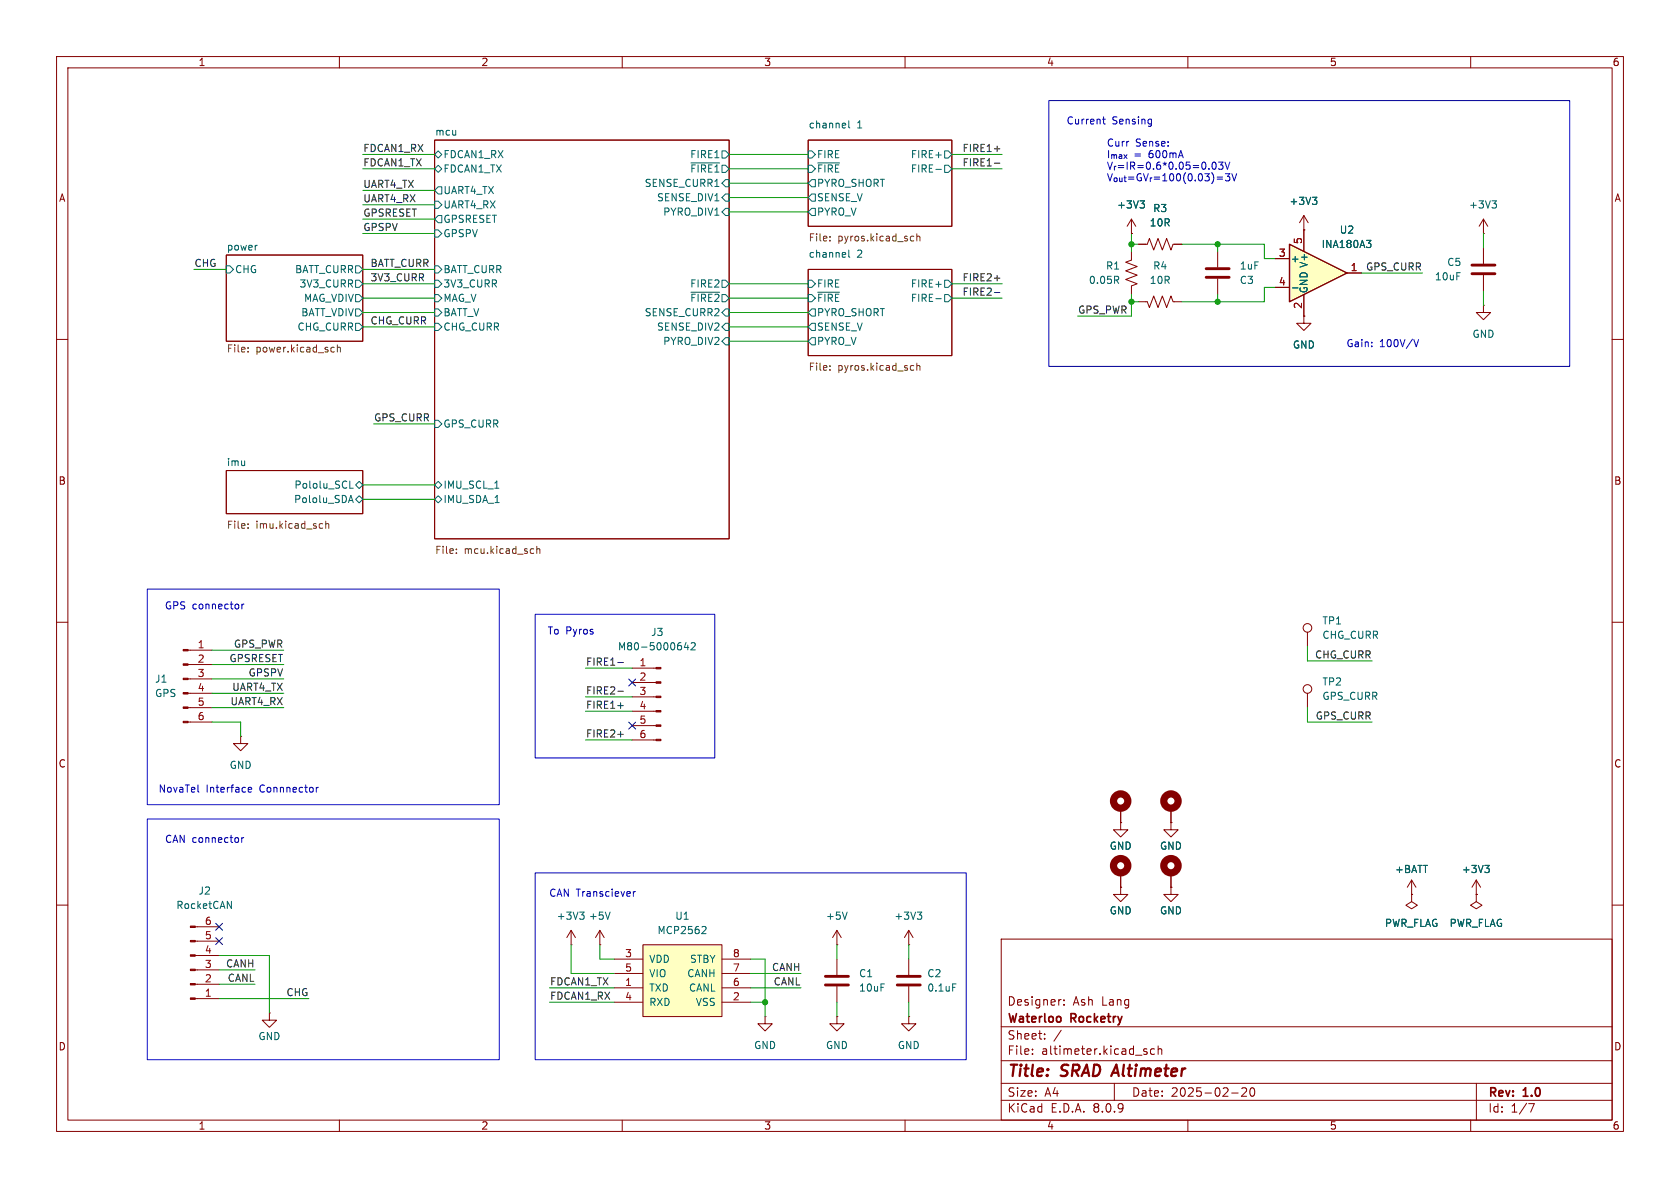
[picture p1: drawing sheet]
<svg xmlns="http://www.w3.org/2000/svg" width="297mm" height="210mm" viewBox="0 0 297 210" stroke-linecap="round" stroke-linejoin="round" font-family="sans-serif">
<g fill="none" stroke="#840000" stroke-width=".18">
<path d="M10 10h277v190h-277zM12 12h273v186h-273zM60 10v2M110 10v2M160 10v2M210 10v2M260 10v2M76.8 24.8h52.1v70.5h-52.1zM142.9 24.8h25.4v15.2h-25.4zM40 45.1h24.1v15.2h-24.1zM142.9 47.6h25.4v15.3h-25.4zM10 60h2"/>
<path d="M285 60h2M40 83.2h24.1v7.6h-24.1zM10 110h2M285 110h2M10 160h2M135.3 179.7v1.3h1.2l-1.2 1.2-1.3-1.2h1.3M135.3 179.7h.1M148 169.5v2.8M148 174.4v2.8M177 166h108v32h-108zM187.5 176.7h.1M188.1 177.6v.1"/>
<path d="M188.1 176.8v.1M285 160h2M60 198v2M110 198v2M160 198v2M177 194.5h108M177 191.5h108M177 187.5h108M177 181.5h108M182.5 186.3v.1M182.5 185.5v.1M184.7 183.6v.1"/>
<path d="M184.7 182.8v.1M187.6 182.1l-1.3 2M197 191.5v3M202.4 185.9l.3 .1 .1 .2-.2 .2h-.3M202.4 185.4l.3 .1M204.1 185.5l-.4-.1-.3 .3v.4l.1 .2h.6M204.7 185.5l.3-.1 .3 .1 .1 .9M204.7 184.9v1.5M210 198v2M217.7 193.2h1.2M219.5 192.4l.6-.1 .2 .1 .1 .3-.9 1.1h.9M221.1 192.4l.2-.1a.81 .81 0 0 1 .6 .6 .81 .81 0 0 1-.3 .8l-.1 .1a.81 .81 0 0 1-.4-1.4z"/>
<path d="M260 198v2M261 191.5v6.5M270.2 195.1h1l-.6 1.5"/>
</g>
<g fill="none" stroke="#006464" stroke-width=".18">
<path d="M76.8 27.3l.7-.6 .6 .6-.6 .6zM76.8 29.8l.7-.6 .6 .6-.6 .7zM76.8 35.6h.7l.6 .6-.6 .6h-.7zM77.5 33h.6v1.3h-.6l-.7-.6zM77.5 38.1h.6v1.3h-.6l-.7-.7zM122.1 28.8h5.1M127.6 26.7h.7l.6 .6-.6 .6h-.7zM128.3 34.3h.6v1.3h-.6l-.7-.7zM128.3 31.8h.6v1.2h-.6l-.7-.6zM128.3 36.8h.6v1.3h-.6l-.7-.6zM142.9 29.2h.6l.6 .6-.6 .7h-.6zM142.9 26.7h.6l.6 .6-.6 .6h-.6z"/>
<path d="M142.9 34.9l.6-.6h.6v1.3h-.6zM142.9 32.4l.6-.6h.6v1.2h-.6zM143.5 36.8h.6v1.3h-.6l-.6-.6zM144.6 28.8h3.8M150.1 21.3v1.1l.1 .2M165.4 29.9h1M167 26.7h.6l.7 .6-.7 .6h-.6zM167 29.2h.6l.7 .6-.7 .7h-.6zM40 47h.6l.7 .6-.7 .7h-.6zM45.4 43.4h.1M62.9 47h.6l.6 .6-.6 .7h-.6zM62.9 49.5h.6l.6 .7-.6 .6h-.6z"/>
<path d="M62.9 52.1h.6l.6 .6-.6 .6h-.6zM62.9 54.6h.6l.6 .6-.6 .7h-.6zM62.9 57.2h.6l.6 .6-.6 .6h-.6zM76.8 57.2h.7l.6 .6-.6 .6h-.7zM76.8 40.6h.7l.6 .7-.6 .6h-.7zM76.8 52.1h.7l.6 .6-.6 .6h-.7zM76.8 54.6h.7l.6 .6-.6 .7h-.7zM76.8 47h.7l.6 .6-.6 .7h-.7zM76.8 49.5h.7l.6 .7-.6 .6h-.7zM122.1 51.7h5.1M127.6 49.5h.7l.6 .7-.6 .6h-.7zM128.3 57.2h.6v1.2h-.6l-.7-.6z"/>
<path d="M128.3 54.6h.6v1.3h-.6l-.7-.7zM128.3 59.7h.6v1.3h-.6l-.7-.7zM142.9 52.1h.6l.6 .6-.6 .6h-.6zM142.9 49.5h.6l.6 .7-.6 .6h-.6zM142.9 55.2l.6-.6h.6v1.3h-.6zM143.5 57.2h.6v1.2h-.6l-.6-.6zM143.5 59.7h.6v1.3h-.6l-.6-.7zM144.6 51.7h3.8M150.1 44.2v1.1l.1 .2M165.4 52.8h1M167 49.5h.6l.7 .7-.7 .6h-.6zM167 52.1h.6l.7 .6-.7 .6h-.6z"/>
<path d="M76.8 74.3h.7l.6 .6-.6 .7h-.7zM61.6 88.8l.4-1.2 .5 1.2M61.7 88.5h.6M61.8 86.3h.7M62.9 88.3l.6-.7 .6 .7-.6 .6zM62.9 85.7l.6-.6 .6 .6-.6 .7zM76.8 88.3l.7-.7 .6 .7-.6 .6zM76.8 85.7l.7-.6 .6 .6-.6 .7z"/>
</g>
<g fill="none" stroke="#725600" stroke-width=".18">
<path d="M146.7 41.8v.1M146.7 42.5v.1M161.2 41.8h.3M161.5 42.5l-.3 .1M162.1 41.3v1.3M162.1 41.9l.2-.1h.3v.8M43.9 61.4v.2M43.9 62.1v.1M58.7 61.4h.4M59.1 62.2h-.4M59.6 61.5l.2-.1h.3l.1 .8M59.6 61v1.2"/>
<path d="M146.7 65.3v.2M146.7 64.7v.1M161.2 64.6l.3 .1M161.5 65.4l-.3 .1M162.1 64.7l.2-.1 .3 .1v.8M162.1 64.2v1.3M43.9 93.3v.1M43.9 92.6v.1M56.9 92.6h.1M57 93.3l-.1 .1M57.6 92.1v1.3M57.6 92.7l.2-.1h.3v.8"/>
<path d="M80.7 97.7v.1M80.7 97.1v.1M94.2 97l.2 .1M94.4 97.8h-.2M94.9 96.6v1.2M94.9 97.1l.2-.1 .3 .1v.7"/>
</g>
<path d="M145.9 174.1h4.1M145.9 172.6h4.1" fill="none" stroke="#840000" stroke-width=".51"/>
<path d="M113.7 167h13.9v12.7h-13.9z" fill="#ffffc2"/>
<g fill="none" stroke="#840000" stroke-width=".18">
<path d="M230.5 38.1l.8 1.3M230.5 38.1v2.5M230.5 38.1l-.8 1.3M230.5 40.6h.1M262.3 43.8v2.8M262.3 48.6v2.8M101 167h.1M101 164.5l-.8 1.2M101 164.5v2.5M101 164.5l.7 1.2M106 167h.1M106 164.5l-.7 1.2"/>
<path d="M106 164.5v2.5M106 164.5l.8 1.2M108.6 174.6h5.1M108.6 177.2h5.1M108.6 169.5h5.1M108.6 172.1h5.1M113.7 167h13.9v12.7h-13.9zM127.6 174.6h5.1M127.6 177.2h5.1M127.6 169.5h5.1M127.6 172.1h5.1M148 167h.1"/>
<path d="M148 179.7v1.3h1.2l-1.2 1.2-1.3-1.2h1.3M148 179.7h.1M148 164.5l-.8 1.2M148 164.5v2.5M148 164.5l.7 1.2M160.7 179.7v1.3h1.2l-1.2 1.2-1.3-1.2h1.3M160.7 179.7h.1M160.7 167h.1M160.7 164.5l-.8 1.2M160.7 164.5v2.5M160.7 164.5l.7 1.2"/>
</g>
<path d="M232 34.9h.8l-.4 .5M232.6 35.4l.2 .2v.3l-.2 .2M102.5 161.2h.8l-.5 .5M103 161.7l.3 .3v.3l-.3 .2M107.9 161.2l-.5 1.3M124.3 163.8h.4l.1 .3-.8 .9h.8M149.8 161.2l-.5 1.3M162.2 161.2h.8l-.5 .5M162.7 161.7l.3 .3v.3l-.3 .2" fill="none" stroke="#006464" stroke-width=".18"/>
<path d="M260.2 48.4h4.1M260.2 46.9h4.1" fill="none" stroke="#840000" stroke-width=".51"/>
<path d="M228 43.2l10.1 5.1-10.1 5z" fill="#ffffc2"/>
<path d="M228 43.2l10.1 5.1-10.1 5z" fill="none" stroke="#840000" stroke-width=".25"/>
<g fill="none" stroke="#840000" stroke-width=".18">
<path d="M200 38.7l-.7 1.3M200 38.7v2.6M200 38.7l.8 1.3M262.3 38.7l.7 1.3M262.3 38.7v2.6M262.3 38.7l-.8 1.3M200 41.3h.1M200 44.5v1.5l-1 .4 2 .7-2 .8 2 .7-2 .8 2 .8-1 .3v1.6M201.3 53.3h1.5l.4 1.1 .8-2.1 .7 2.1 .8-2.1 .7 2.1 .8-2.1 .4 1h1.5M201.3 43.2h1.5l.4-1 .8 2 .7-2 .8 2 .7-2 .8 2 .4-1h1.5M215.3 44.5v2.7M215.3 49.3v2.8"/>
<path d="M225.4 45.7h2.6M225.4 50.8h2.6M230.5 55.9v1.3h1.3l-1.3 1.2-1.3-1.2h1.3M230.5 55.9h.1M230.5 40.6h.1M230.5 40.6v3.9M230.5 52.1v3.8M238.1 48.3h2.6M262.3 41.3h.1M262.3 54v1.2h1.2l-1.2 1.3-1.3-1.3h1.3M262.3 54h.1M33.2 117.5h4.3"/>
<path d="M33.2 114.9h4.3M111.8 118.1h4.2M231.1 111.8v2.5M33.2 127.6h4.3M33.2 125.1h4.3M33.2 122.6h4.3M33.2 120h4.3M42.5 130.2v1.2h1.3l-1.3 1.3-1.2-1.3h1.2M42.5 130.2h.1M111.8 130.8h4.2M111.8 128.3h4.2M111.8 125.7h4.2"/>
<path d="M111.8 123.2h4.2M111.8 120.7h4.2M231.1 122.6v2.5M198.1 145.4v1.3h1.3l-1.3 1.3-1.3-1.3h1.3M198.1 145.4h.1M198.1 156.8v1.3h1.3l-1.3 1.3-1.3-1.3h1.3M198.1 156.8h.1M198.1 142.9v2.5M198.1 154.3v2.5M207 145.4v1.3h1.3l-1.3 1.3-1.3-1.3h1.3M207 145.4h.1M207 156.8v1.3h1.3l-1.3 1.3-1.3-1.3h1.3"/>
<path d="M207 156.8h.1M207 142.9v2.5M207 154.3v2.5M249.6 158.1h.1M249.6 158.1v1.3l1 .6-1 .7-1.1-.7 1.1-.6M249.6 155.6l-.8 1.2M249.6 155.6v2.5M249.6 155.6l.7 1.2M261 158.1h.1M261 158.1v1.3l1 .6-1 .7-1-.7 1-.6M261 155.6l-.8 1.2M261 155.6v2.5"/>
<path d="M261 155.6l.7 1.2M34.5 163.8h4.2M34.5 166.4h4.2M34.5 168.9h4.2M34.5 171.5h4.2M34.5 174h4.2M34.5 176.5h4.2M47.6 179.1v1.2h1.3l-1.3 1.3-1.2-1.3h1.2M47.6 179.1h.1M160.7 169.5v2.8M160.7 174.4v2.8"/>
<circle cx="231.1" cy="111" r=".76"/>
<circle cx="231.1" cy="121.8" r=".76"/>
</g>
<g fill="none" stroke="#006464" stroke-width=".18">
<path d="M201.5 35.5h.8l-.4 .5M202.1 36l.2 .2v.3l-.2 .3M232 34.9h.8l-.4 .5M232.6 35.4l.2 .2v.3l-.2 .2M263.8 35.5h.8l-.5 .5M264.3 36l.3 .2v.3l-.3 .3M197.3 49.5l.5 .6M197.6 48.9l.2 .2-.2 .3M228.5 50.9h1M241.6 42.5h.8l-.5 .5M242.1 43l.3 .2v.3l-.3 .3M121.3 113.5l-.3 1h.8"/>
<path d="M121.6 114v.9M122.2 113.7l.5-.1 .2 .4-.8 .9h.8M40.2 159.3l.7 1.3v-1.3M262.5 153h.8l-.4 .5M263 153.5l.3 .2v.3l-.3 .2M168.4 173.9h.6"/>
</g>
<g fill="none" stroke="#840000" stroke-width="1.3">
<circle cx="198.1" cy="153" r="1.27"/>
<circle cx="198.1" cy="141.6" r="1.27"/>
<circle cx="207" cy="141.6" r="1.27"/>
<circle cx="207" cy="153" r="1.27"/>
</g>
<path d="M213.2 47.5h4.1M213.2 49h4.1M158.6 174.1h4.1M158.6 172.6h4.1" fill="none" stroke="#840000" stroke-width=".51"/>
<g fill="#840000" stroke="#840000" stroke-width=".18">
<path d="M116 130.7h.8v.2h-.8z"/>
<path d="M116 128.1h.8v.3h-.8z"/>
<path d="M116 125.6h.8v.3h-.8z"/>
<path d="M116 123.1h.8v.2h-.8z"/>
<path d="M116 120.5h.8v.3h-.8z"/>
<path d="M116 118h.8v.2h-.8z"/>
<path d="M33.7 163.7h.8v.3h-.8z"/>
<path d="M33.7 166.2h.8v.3h-.8z"/>
<path d="M33.7 168.8h.8v.2h-.8z"/>
<path d="M33.7 171.3h.8v.3h-.8z"/>
<path d="M33.7 173.9h.8v.2h-.8z"/>
<path d="M33.7 176.4h.8v.3h-.8z"/>
<path d="M32.4 127.5h.8v.3h-.8z"/>
<path d="M32.4 125h.8v.2h-.8z"/>
<path d="M32.4 122.4h.8v.3h-.8z"/>
<path d="M32.4 119.9h.8v.2h-.8z"/>
<path d="M32.4 117.3h.8v.3h-.8z"/>
<path d="M32.4 114.8h.8v.3h-.8z"/>
</g>
<path d="M175.8 28.8h1M175.8 26.3h1M175.8 49.2h1M175.8 51.7h1M109.2 117.1h1M109.2 124.7h1M109.2 122.2h1M109.2 129.8h1" fill="none" stroke="#0f0f0f" stroke-width=".18"/>
<g fill="none" stroke="#0000c2" stroke-width=".18">
<path d="M185.4 17.8h92.1v47h-92.1zM194.9 21.1h.5M195.1 20.6v1.1l.3 .2M203.4 21.1h.2M203.6 21.1v1l-.2 .2M203.6 21.9h-.2M215.4 28.7h.8l-.4 .4M216.1 29.3v.5M216.6 28.7l.4 1.2 .4-1.2M249.9 60l.5 1.3 .4-1.3M26 104.1h62.3v38.1h-62.3zM42.8 106.8v.8"/>
<path d="M43.1 106.8l-.3 .2M94.6 108.6h31.8v25.4h-31.8zM35 139.8l.2 .2M43.9 139.6l.6-.1-.1-.3h-.3l-.2 .2v.6h.5M55.9 139.2v.8M56.3 139.2l-.4 .2M26 144.8h62.3v42.5h-62.3zM42.7 148.1v.8M43.1 148.1l-.4 .2M94.6 154.3h76.2v33h-76.2zM112 157.6v.8M112.3 157.6l-.3 .2"/>
</g>
<g fill="none" stroke="#009600" stroke-width=".18">
<path d="M64.1 27.3h12.7M64.1 29.8h12.7M64.1 33.7h12.7M64.1 38.7h12.7M64.1 36.2h12.7M128.9 32.4h14M128.9 27.3h14M128.9 37.5h14M128.9 34.9h14M128.9 29.8h14M168.3 27.3h8.9M168.3 29.8h8.9"/>
<path d="M34.3 47.6h5.7M64.1 47.6h12.7M64.1 50.2h12.7M64.1 41.3h12.7M64.1 55.2h12.7M64.1 52.7h12.7M64.1 57.8h12.7M128.9 50.2h14M128.9 55.2h14M128.9 52.7h14M128.9 57.8h14M168.3 50.2h8.9"/>
<path d="M168.3 52.7h8.9M200 53.3h1.3M200 52.1v3.8h-9.5M200 41.3v3.2M200 43.2h1.3M208.9 43.2h14.6v2.5h1.9M215.3 43.2v1.3M215.3 52.1v1.2M225.4 50.8h-1.9v2.5h-14.6M240.7 48.3h10.8M262.3 41.3v2.5M262.3 51.4v2.6"/>
<path d="M66 74.9h10.8M128.9 60.3h14M64.1 88.3h12.7M64.1 85.7h12.7M37.5 114.9h12.7M37.5 117.5h12.7M103.5 118.1h8.3M231.1 114.3v2.5h11.5M37.5 120h12.7M37.5 122.6h12.7M37.5 127.6h5v2.6M37.5 125.1h12.7"/>
<path d="M103.5 123.2h8.3M103.5 130.8h8.3M103.5 125.7h8.3M231.1 125.1v2.5h11.5M38.7 168.9h8.9v10.2M38.7 176.5h15.9M38.7 174h6.4M38.7 171.5h6.4M97.2 177.2h11.4M97.2 174.6h11.4M101 167v5.1h7.6M106 167v2.5h2.6"/>
<path d="M132.7 177.2h2.6M132.7 174.6h8.9M132.7 172.1h8.9M132.7 169.5h2.6v10.2M148 167v2.5M148 177.2v2.5M160.7 167v2.5M160.7 177.2v2.5"/>
</g>
<path d="M111.2 127.7l1.2 1.2M111.2 120l1.2 1.3M112.4 127.7l-1.2 1.2M112.4 120l-1.2 1.3M38.1 163.2l1.2 1.2M38.1 165.8l1.2 1.2M39.3 163.2l-1.2 1.2M39.3 165.8l-1.2 1.2" fill="none" stroke="#000084" stroke-width=".18"/>
<g fill="#009600" stroke="#009600" stroke-width=".18">
<circle cx="200" cy="43.2" r=".46"/>
<circle cx="215.3" cy="43.2" r=".46"/>
<circle cx="200" cy="53.3" r=".46"/>
<circle cx="215.3" cy="53.3" r=".46"/>
<circle cx="135.3" cy="177.2" r=".46"/>
</g>
<g font-size="2.8" fill="#840000">
<text x="178" y="190.9">Title:</text>
<text x="187.7" y="190.9">SRAD Altimeter</text>
</g>
<g font-size="2.1" fill="#840000">
<text x="178" y="178">Designer:</text>
<text x="189.7" y="178">Ash</text>
<text x="194.8" y="178">Lang</text>
<text x="178" y="184">Sheet:</text>
<text x="178" y="181.2">Waterloo</text>
<text x="189.4" y="181.2">Rocketry</text>
<text x="178" y="186.7">File:</text>
<text x="184.1" y="186.7">altimeter.kicad_sch</text>
<text x="178" y="196.9">KiCad</text>
<text x="178" y="194.1">Size:</text>
<text x="184.7" y="194.1">A4</text>
<text x="185.7" y="196.9">E.D.A.</text>
<text x="193.3" y="196.9">8.0.9</text>
<text x="200" y="194.1">Date:</text>
<text x="207" y="194.1">2025-02-20</text>
<text x="263" y="194.3">Rev:</text>
<text x="263" y="196.9">Id:</text>
<text x="267.1" y="196.9">1/7</text>
<text x="269.4" y="194.3">1.0</text>
</g>
<g font-size="1.8" fill="#840000">
<text x="35" y="11.9">1</text>
<text x="85" y="11.9">2</text>
<text x="135" y="11.9">3</text>
<text x="185" y="11.9">4</text>
<text x="235" y="11.9">5</text>
<text x="285" y="11.9">6</text>
<text x="10.3" y="35.9">A</text>
<text x="285.3" y="35.9">A</text>
<text x="10.3" y="85.9">B</text>
<text x="285.3" y="85.9">B</text>
<text x="10.3" y="135.9">C</text>
<text x="285.3" y="135.9">C</text>
<text x="10.3" y="185.9">D</text>
<text x="285.3" y="185.9">D</text>
<text x="35" y="199.9">1</text>
<text x="85" y="199.9">2</text>
<text x="135" y="199.9">3</text>
<text x="185" y="199.9">4</text>
<text x="235" y="199.9">5</text>
<text x="285" y="199.9">6</text>
</g>
<g font-size="1.8" fill="#006464">
<text x="142.9" y="22.8">channel</text>
<text x="151.5" y="22.8">1</text>
<text x="76.8" y="24.1">mcu</text>
<text x="78.3" y="28.2">FDCAN1_RX</text>
<text x="121.9" y="28.2">FIRE1</text>
<text x="144.3" y="28.2">FIRE</text>
<text x="160.9" y="28.2">FIRE+</text>
<text x="78.3" y="30.7">FDCAN1_TX</text>
<text x="78.3" y="34.5">UART4_TX</text>
<text x="113.9" y="33.2">SENSE_CURR1</text>
<text x="116.1" y="35.8">SENSE_DIV1</text>
<text x="121.9" y="30.7">~{FIRE1}</text>
<text x="144.3" y="30.7">~{FIRE}</text>
<text x="144.3" y="35.8">SENSE_V</text>
<text x="144.3" y="33.2">PYRO_SHORT</text>
<text x="160.9" y="30.7">FIRE-</text>
<text x="78.3" y="37.1">UART4_RX</text>
<text x="78.3" y="39.6">GPSRESET</text>
<text x="117.1" y="38.3">PYRO_DIV1</text>
<text x="144.3" y="38.3">PYRO_V</text>
<text x="197.4" y="37.1">+3V3</text>
<text x="203.2" y="40.2">10R</text>
<text x="203.8" y="37.7">R3</text>
<text x="227.9" y="36.4">+3V3</text>
<text x="236.8" y="41.5">U2</text>
<text x="259.6" y="37.1">+3V3</text>
<text x="40" y="44.4">power</text>
<text x="78.3" y="42.1">GPSPV</text>
<text x="142.9" y="45.6">channel</text>
<text x="151.5" y="45.6">2</text>
<text x="195.4" y="47.9">R1</text>
<text x="203.8" y="47.9">R4</text>
<text x="219.1" y="47.9">1uF</text>
<text x="228.1" y="46.6">+</text>
<text x="233.5" y="44">INA180A3</text>
<text x="255.8" y="47.2">C5</text>
<text x="41.5" y="48.5">CHG</text>
<text x="52.1" y="48.5">BATT_CURR</text>
<text x="52.9" y="51">3V3_CURR</text>
<text x="53.6" y="53.6">MAG_VDIV</text>
<text x="78.3" y="53.6">MAG_V</text>
<text x="78.3" y="48.5">BATT_CURR</text>
<text x="78.3" y="51">3V3_CURR</text>
<text x="121.9" y="51">FIRE2</text>
<text x="121.9" y="53.6">~{FIRE2}</text>
<text x="144.3" y="53.6">~{FIRE}</text>
<text x="144.3" y="51">FIRE</text>
<text x="160.9" y="51">FIRE+</text>
<text x="160.9" y="53.6">FIRE-</text>
<text x="192.4" y="50.4">0.05R</text>
<text x="203.2" y="50.4">10R</text>
<text x="219.1" y="50.4">C3</text>
<text x="231.4" y="51.9" transform="rotate(-90 231.4 51.9)">GND V+</text>
<text x="253.6" y="49.8">10uF</text>
<text x="52.5" y="58.6">CHG_CURR</text>
<text x="53.2" y="56.1">BATT_VDIV</text>
<text x="78.3" y="58.6">CHG_CURR</text>
<text x="78.3" y="56.1">BATT_V</text>
<text x="113.9" y="56.1">SENSE_CURR2</text>
<text x="116.1" y="58.6">SENSE_DIV2</text>
<text x="144.3" y="58.6">SENSE_V</text>
<text x="144.3" y="56.1">PYRO_SHORT</text>
<text x="260.2" y="59.9">GND</text>
<text x="117.1" y="61.2">PYRO_DIV2</text>
<text x="144.3" y="61.2">PYRO_V</text>
<text x="228.5" y="61.8">GND</text>
<text x="78.3" y="75.8">GPS_CURR</text>
<text x="40" y="82.5">imu</text>
<text x="51.9" y="89.1">Pololu_SDA</text>
<text x="51.9" y="86.6">Pololu_SCL</text>
<text x="78.3" y="89.1">IMU_SDA_1</text>
<text x="78.3" y="86.6">IMU_SCL_1</text>
<text x="115" y="112.6">J3</text>
<text x="233.7" y="110.6">TP1</text>
<text x="233.7" y="113.1">CHG_CURR</text>
<text x="109.1" y="115.2">M80-5000642</text>
<text x="27.3" y="120.9">J1</text>
<text x="27.3" y="123.4">GPS</text>
<text x="233.7" y="121.4">TP2</text>
<text x="233.7" y="123.9">GPS_CURR</text>
<text x="40.5" y="136.1">GND</text>
<text x="196.1" y="150.4">GND</text>
<text x="205" y="150.4">GND</text>
<text x="246.5" y="154.5">+BATT</text>
<text x="258.3" y="154.5">+3V3</text>
<text x="31.1" y="160.9">RocketCAN</text>
<text x="35" y="158.3">J2</text>
<text x="196.1" y="161.8">GND</text>
<text x="205" y="161.8">GND</text>
<text x="98.3" y="162.8">+3V3</text>
<text x="104" y="162.8">+5V</text>
<text x="116.1" y="165.3">MCP2562</text>
<text x="119.3" y="162.8">U1</text>
<text x="145.9" y="162.8">+5V</text>
<text x="158" y="162.8">+3V3</text>
<text x="244.7" y="164.1">PWR_FLAG</text>
<text x="256.2" y="164.1">PWR_FLAG</text>
<text x="114.7" y="170.4">VDD</text>
<text x="114.7" y="172.9">VIO</text>
<text x="121.4" y="172.9">CANH</text>
<text x="121.9" y="170.4">STBY</text>
<text x="151.8" y="172.9">C1</text>
<text x="163.8" y="172.9">C2</text>
<text x="114.7" y="175.5">TXD</text>
<text x="114.7" y="178">RXD</text>
<text x="121.7" y="175.5">CANL</text>
<text x="122.9" y="178">VSS</text>
<text x="151.8" y="175.5">10uF</text>
<text x="163.8" y="175.5">0.1uF</text>
<text x="45.6" y="184.1">GND</text>
<text x="133.2" y="185.6">GND</text>
<text x="145.9" y="185.6">GND</text>
<text x="158.6" y="185.6">GND</text>
</g>
<g font-size="1.8" fill="#0000c2">
<text x="188.5" y="22.2">Current</text>
<text x="196.6" y="22.2">Sensing</text>
<text x="195.6" y="26.1">Curr</text>
<text x="195.6" y="28.2">I_{max}</text>
<text x="200.5" y="28.2">=</text>
<text x="200.7" y="26.1">Sense:</text>
<text x="203.2" y="28.2">600mA</text>
<text x="195.6" y="30.2">V_{r}=IR=0.6*0.05=0.03V</text>
<text x="195.6" y="32.3">V_{out}=GV_{r}=100(0.03)=3V</text>
<text x="237.9" y="61.6">Gain:</text>
<text x="243.9" y="61.6">100V/V</text>
<text x="29" y="107.9">GPS connector</text>
<text x="96.7" y="112.4">To Pyros</text>
<text x="27.9" y="140.3">NovaTel</text>
<text x="36.4" y="140.3">Interface</text>
<text x="46" y="140.3">Connnector</text>
<text x="29.1" y="149.2">CAN connector</text>
<text x="97" y="158.7">CAN Transciever</text>
</g>
<g font-size="1.8" fill="#0f0f0f">
<text x="64.1" y="27">FDCAN1_RX</text>
<text x="64.1" y="29.5">FDCAN1_TX</text>
<text x="170.1" y="29.5">FIRE1-</text>
<text x="170.1" y="27">FIRE1+</text>
<text x="64.1" y="33.3">UART4_TX</text>
<text x="64.1" y="35.8">UART4_RX</text>
<text x="64.1" y="38.4">GPSRESET</text>
<text x="64.1" y="40.9">GPSPV</text>
<text x="34.3" y="47.3">CHG</text>
<text x="65.4" y="47.3">BATT_CURR</text>
<text x="241.4" y="47.9">GPS_CURR</text>
<text x="65.4" y="49.8">3V3_CURR</text>
<text x="170.1" y="49.8">FIRE2+</text>
<text x="170.1" y="52.4">FIRE2-</text>
<text x="65.4" y="57.4">CHG_CURR</text>
<text x="190.5" y="55.5">GPS_PWR</text>
<text x="66" y="74.6">GPS_CURR</text>
<text x="40.5" y="117.1">GPSRESET</text>
<text x="41.3" y="114.6">GPS_PWR</text>
<text x="43.9" y="119.7">GPSPV</text>
<text x="103.5" y="117.8">FIRE1-</text>
<text x="232.4" y="116.5">CHG_CURR</text>
<text x="40.6" y="124.7">UART4_RX</text>
<text x="41" y="122.2">UART4_TX</text>
<text x="103.5" y="125.4">FIRE1+</text>
<text x="103.5" y="122.8">FIRE2-</text>
<text x="103.5" y="130.5">FIRE2+</text>
<text x="232.5" y="127.3">GPS_CURR</text>
<text x="39.9" y="171.1">CANH</text>
<text x="40.2" y="173.6">CANL</text>
<text x="136.4" y="171.7">CANH</text>
<text x="50.5" y="176.2">CHG</text>
<text x="97.2" y="174.3">FDCAN1_TX</text>
<text x="97.2" y="176.8">FDCAN1_RX</text>
<text x="136.7" y="174.3">CANL</text>
</g>
<g font-size="1.8" fill="#725600">
<text x="142.9" y="43">File:</text>
<text x="148.1" y="43">pyros.kicad_sch</text>
<text x="40" y="62.6">File:</text>
<text x="45.2" y="62.6">power.kicad_sch</text>
<text x="142.9" y="65.9">File:</text>
<text x="148.1" y="65.9">pyros.kicad_sch</text>
<text x="40" y="93.8">File:</text>
<text x="45.2" y="93.8">imu.kicad_sch</text>
<text x="76.8" y="98.2">File:</text>
<text x="82.1" y="98.2">mcu.kicad_sch</text>
</g>
<g font-size="1.8" fill="#a90000">
<text x="226" y="45.5">3</text>
<text x="230.3" y="43.3" transform="rotate(-90 230.3 43.3)">5</text>
<text x="226" y="50.5">4</text>
<text x="238.7" y="48">1</text>
<text x="230.3" y="54.7" transform="rotate(-90 230.3 54.7)">2</text>
<text x="34.9" y="114.7">1</text>
<text x="34.9" y="117.2">2</text>
<text x="34.9" y="119.8">3</text>
<text x="113" y="117.9">1</text>
<text x="34.9" y="122.3">4</text>
<text x="34.9" y="124.8">5</text>
<text x="113" y="120.4">2</text>
<text x="113" y="122.9">3</text>
<text x="113" y="125.5">4</text>
<text x="34.9" y="127.4">6</text>
<text x="113" y="128">5</text>
<text x="113" y="130.6">6</text>
<text x="36.1" y="166.1">5</text>
<text x="36.1" y="163.6">6</text>
<text x="36.1" y="173.7">2</text>
<text x="36.1" y="171.2">3</text>
<text x="36.1" y="168.7">4</text>
<text x="110.4" y="169.3">3</text>
<text x="110.4" y="171.8">5</text>
<text x="129.5" y="171.8">7</text>
<text x="129.5" y="169.3">8</text>
<text x="36.1" y="176.3">1</text>
<text x="110.4" y="174.4">1</text>
<text x="110.4" y="176.9">4</text>
<text x="129.5" y="176.9">2</text>
<text x="129.5" y="174.4">6</text>
</g>
</svg>
